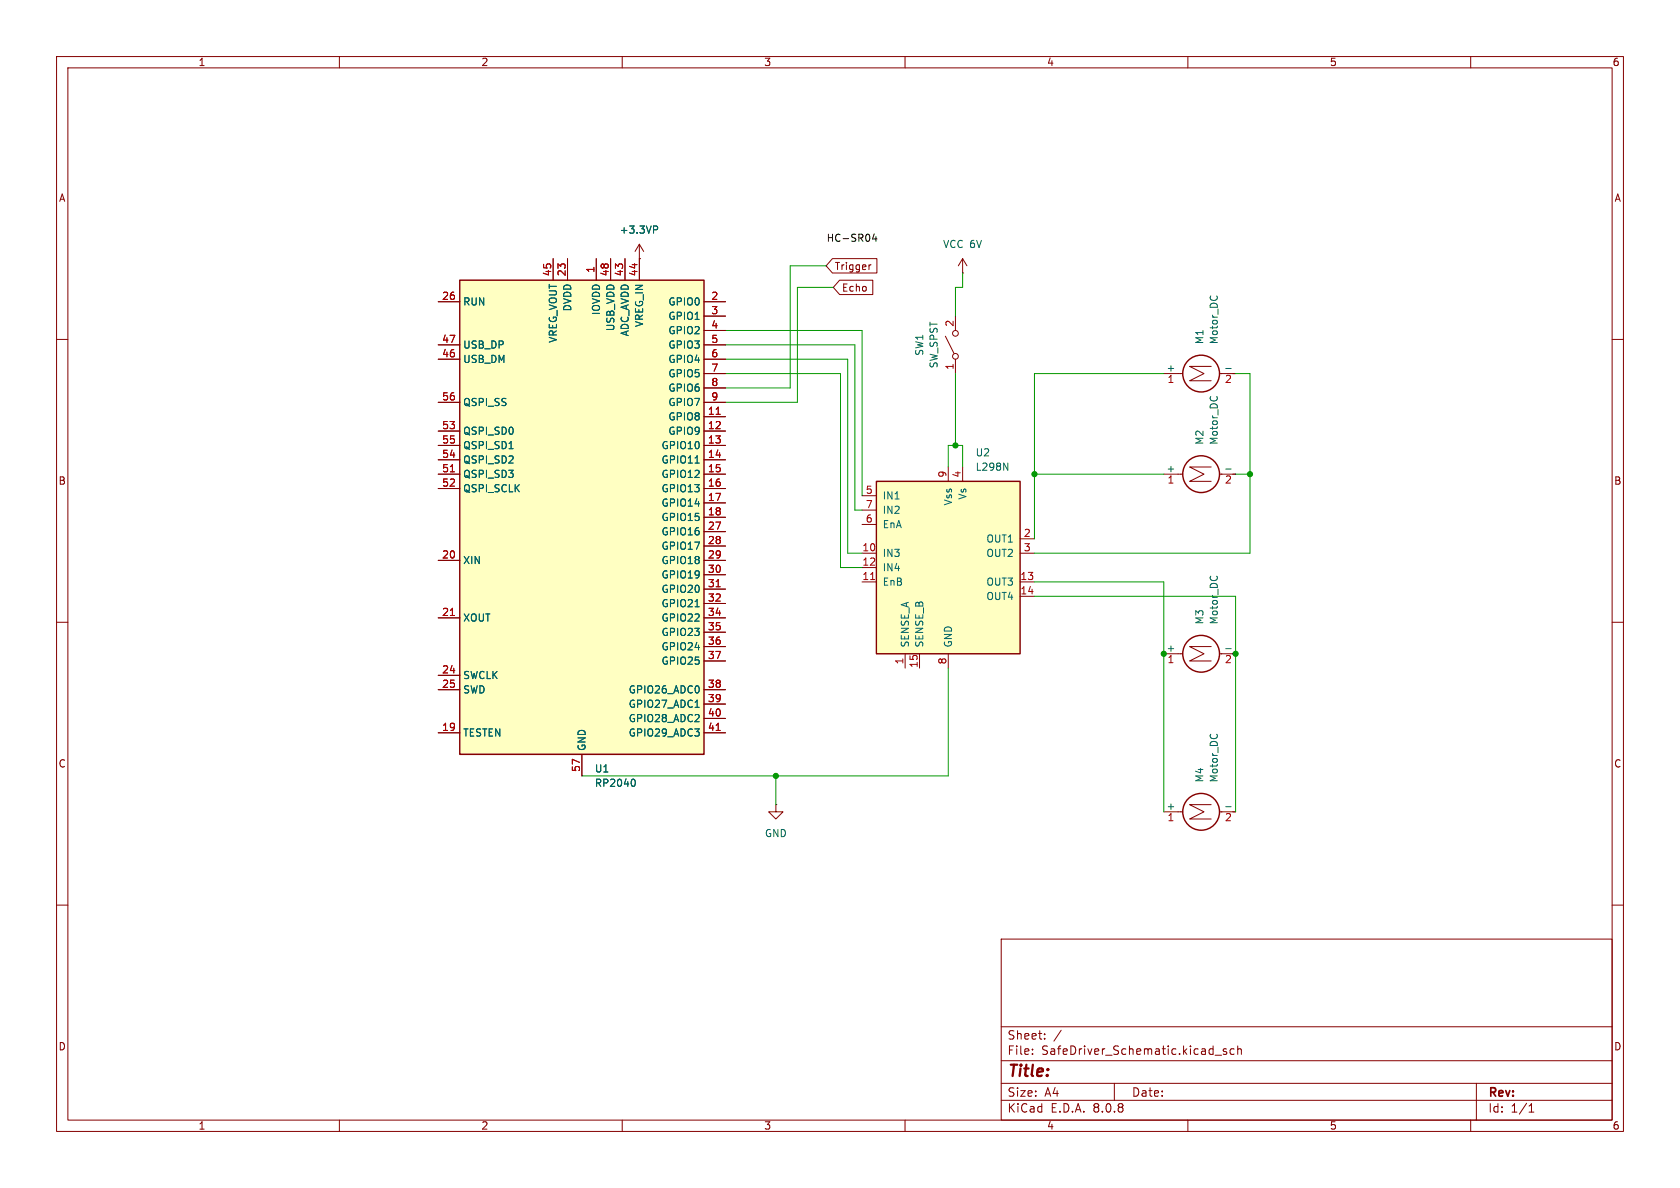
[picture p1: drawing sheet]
<svg xmlns="http://www.w3.org/2000/svg" width="297mm" height="210mm" viewBox="0 0 297 210" stroke-linecap="round" stroke-linejoin="round" font-family="sans-serif">
<g fill="none" stroke="#840000" stroke-width=".18">
<path d="M10 10h277v190h-277zM12 12h273v186h-273zM60 10v2M110 10v2M160 10v2M210 10v2M260 10v2M10 60h2M285 60h2M10 110h2M285 110h2M10 160h2"/>
<path d="M177 166h108v32h-108zM285 160h2M60 198v2M110 198v2M160 198v2M177 194.5h108M177 191.5h108M177 187.5h108M177 181.5h108M182.5 186.3v.1M182.5 185.5v.1M184.7 183.6v.1"/>
<path d="M184.7 182.8v.1M187.6 182.1l-1.3 2M197 191.5v3M210 198v2M214.8 186.5h1.2M216.8 185.5l-.3-.1-.3 .2 .1 .2 .5 .2v.3h-.6M218.2 185.5l-.5-.1-.2 .3v.4l.1 .2h.6M218.8 185.5l.2-.1 .4 .1 .1 .9M218.8 184.9v1.5M260 198v2M261 191.5v6.5M270.3 196.6h.9"/>
<path d="M270.3 195.5l.4-.4v1.5"/>
</g>
<path d="M81.3 49.5h43.2v83.9h-43.2z" fill="#ffffc2"/>
<g fill="none" stroke="#840000" stroke-width=".25">
<path d="M81.3 49.5h43.2v83.9h-43.2z"/>
<circle cx="212.3" cy="115.6" r="3.3"/>
<circle cx="212.3" cy="143.5" r="3.3"/>
</g>
<g fill="none" stroke="#840000" stroke-width=".18">
<path d="M77.5 53.3h3.8M97.8 45.7v3.8M100.3 45.7v3.8M105.4 45.7v3.8M107.9 45.7v3.8M110.5 45.7v3.8M113 45.7h.1M113 43.2v6.3M113 43.2l-.7 1.3M113 43.2l.8 1.3M124.5 53.3h3.8M124.5 55.9h3.8"/>
<path d="M124.5 58.4h3.8M167.1 59.4l1.6 3.1M168.9 55.9v2.5M170.2 48.3h.1M170.2 45.7l-.8 1.3M170.2 45.7v2.6M170.2 45.7l.7 1.3M77.5 76.2h3.8M77.5 78.7h3.8M77.5 63.5h3.8M77.5 61h3.8M77.5 71.1h3.8"/>
<path d="M124.5 73.7h3.8M124.5 76.2h3.8M124.5 78.7h3.8M124.5 63.5h3.8M124.5 61h3.8M124.5 71.1h3.8M124.5 66h3.8M124.5 68.6h3.8M168.9 63.5v2.5M77.5 81.3h3.8M77.5 83.8h3.8M77.5 86.4h3.8"/>
<path d="M77.5 99.1h3.8M124.5 81.3h3.8M124.5 83.8h3.8M124.5 86.4h3.8M124.5 88.9h3.8M124.5 91.4h3.8M124.5 99.1h3.8M124.5 94h3.8M124.5 96.5h3.8M77.5 109.2h3.8M77.5 119.4h3.8M124.5 109.2h3.8"/>
<path d="M124.5 101.6h3.8M124.5 104.1h3.8M124.5 106.7h3.8M124.5 111.8h3.8M124.5 114.3h3.8M124.5 116.8h3.8M205.7 115.6h3.4M214.1 114.3h-3.8l2.6 1.3-2.6 1.2h3.8M215.6 115.6h2.8M77.5 129.5h3.8M77.5 121.9h3.8M102.9 133.4v3.8"/>
<path d="M124.5 129.5h3.8M124.5 121.9h3.8M124.5 124.5h3.8M124.5 127h3.8M205.7 143.5h3.4M214.1 142.2h-3.8l2.6 1.3-2.6 1.3h3.8M215.6 143.5h2.8"/>
<circle cx="168.9" cy="58.9" r=".51"/>
<circle cx="168.9" cy="63" r=".51"/>
</g>
<path d="M126.6 73.2h.7M79.6 83.4h.7M79.6 108.8h.7M126.6 103.7h.7M126.6 129.1h.7" fill="none" stroke="#a90000" stroke-width=".18"/>
<path d="M115.5 39.9h.5l.3 .3-.2 .4h-.6M90 79.3h.7M122.9 81.9h.7M122.9 107.3h.7M214.1 101.9h-.1M215.1 101.9h.1M216.7 114.7h1M112 137.7a.79 .79 0 0 1 0 1.3M122.9 125h.7M214.1 129.8l-.1 .1M215.1 129.8v.1M216.7 142.6h1" fill="none" stroke="#006464" stroke-width=".18"/>
<path d="M154.9 85.1h25.4v30.5h-25.4z" fill="#ffffc2"/>
<g fill="none" stroke="#840000" stroke-width=".25">
<path d="M154.9 85.1h25.4v30.5h-25.4z"/>
<circle cx="212.3" cy="66" r="3.3"/>
<circle cx="212.3" cy="83.8" r="3.3"/>
</g>
<g fill="none" stroke="#840000" stroke-width=".18">
<path d="M77.5 53.3h3.8M97.8 45.7v3.8M100.3 45.7v3.8M105.4 45.7v3.8M107.9 45.7v3.8M110.5 45.7v3.8M113 45.7h.1M113 45.7v3.8M124.5 53.3h3.8M124.5 55.9h3.8M124.5 58.4h3.8M147.2 45.7h7.8v2.6h-7.8l-1.2-1.3z"/>
<path d="M148.4 49.5h5.9v2.6h-5.9l-1.1-1.3zM154 46.8l-.3 .1M77.5 76.2h3.8M77.5 78.7h3.8M77.5 63.5h3.8M77.5 61h3.8M77.5 71.1h3.8M124.5 66h3.8M124.5 73.7h3.8M124.5 76.2h3.8M124.5 78.7h3.8M124.5 63.5h3.8"/>
<path d="M124.5 61h3.8M124.5 71.1h3.8M124.5 68.6h3.8M205.7 66h3.4M214.1 64.8h-3.8l2.6 1.2-2.6 1.3h3.8M215.6 66h2.8M77.5 83.8h3.8M77.5 81.3h3.8M77.5 86.4h3.8M77.5 99.1h3.8M124.5 83.8h3.8M124.5 81.3h3.8"/>
<path d="M124.5 86.4h3.8M124.5 88.9h3.8M124.5 91.4h3.8M124.5 99.1h3.8M124.5 94h3.8M124.5 96.5h3.8M152.4 97.8h2.5M152.4 87.6h2.5M152.4 92.7h2.5M152.4 90.2h2.5M167.6 82.6v2.5M170.2 82.6v2.5"/>
<path d="M180.3 97.8h2.6M180.3 95.3h2.6M205.7 83.8h3.4M214.1 82.6h-3.8l2.6 1.2-2.6 1.3h3.8M215.6 83.8h2.8M77.5 109.2h3.8M77.5 119.4h3.8M124.5 109.2h3.8M124.5 101.6h3.8M124.5 104.1h3.8M124.5 106.7h3.8M124.5 111.8h3.8"/>
<path d="M124.5 114.3h3.8M124.5 116.8h3.8M152.4 102.9h2.5M152.4 100.3h2.5M160 115.6v2.5M162.6 115.6v2.5M167.6 115.6v2.5M180.3 102.9h2.6M180.3 105.4h2.6M77.5 129.5h3.8M77.5 121.9h3.8M102.9 133.4v3.8"/>
<path d="M124.5 129.5h3.8M124.5 121.9h3.8M124.5 124.5h3.8M124.5 127h3.8M137.2 142.2v1.3h1.2l-1.2 1.3-1.3-1.3h1.3M137.2 142.2h.1"/>
</g>
<path d="M126.6 73.2h.7M79.6 83.4h.7M79.6 108.8h.7M126.6 103.7h.7M153.9 102.5h.7M126.6 129.1h.7" fill="none" stroke="#a90000" stroke-width=".18"/>
<g fill="none" stroke="#006464" stroke-width=".18">
<path d="M115.5 39.9h.5l.3 .3-.2 .4h-.6M214.1 52.3l-.1 .1M215.1 52.3v.1M90 79.3h.7M214.1 70.1l-.1 .1M215.1 70.1v.1M216.7 65.1h1M122.9 81.9h.7M177.4 81.9l.8 1.2v-1.2M216.7 82.9h1M122.9 107.3h.7M112 137.7a.79 .79 0 0 1 0 1.3"/>
<path d="M122.9 125h.7"/>
</g>
<path d="M154.6 41.3l-.3 .9h.7M154.9 41.8v.9" fill="none" stroke="#0f0f0f" stroke-width=".18"/>
<g fill="none" stroke="#009600" stroke-width=".18">
<path d="M128.3 58.4h24.1v29.2M146 47h-6.3v21.6h-11.4M147.3 50.8h-6.3v20.3h-12.7M170.2 48.3v2.5h-1.3v5.1M128.3 63.5h21.6v34.3h2.5M128.3 66h20.3v34.3h3.8M128.3 61h22.8v29.2h1.3M168.9 66v12.7M205.7 66h-22.8v29.3M218.4 66h2.6v31.8h-38.1M167.6 82.6v-3.9h2.6v3.9M182.9 83.8h22.8"/>
<path d="M218.4 83.8h2.6M167.6 118.1v19.1h-64.7M182.9 102.9h22.8v40.6M182.9 105.4h35.5v38.1M137.2 137.2v5"/>
</g>
<g fill="#009600" stroke="#009600" stroke-width=".18">
<circle cx="137.2" cy="137.2" r=".46"/>
<circle cx="221" cy="83.8" r=".46"/>
<circle cx="205.7" cy="115.6" r=".46"/>
<circle cx="182.9" cy="83.8" r=".46"/>
<circle cx="168.9" cy="78.7" r=".46"/>
<circle cx="218.4" cy="115.6" r=".46"/>
</g>
<text font-size="2.8" fill="#840000" x="178" y="190.9">Title:</text>
<g font-size="2.1" fill="#840000">
<text x="178" y="184">Sheet:</text>
<text x="178" y="186.7">File:</text>
<text x="184.1" y="186.7">SafeDriver_Schematic.kicad_sch</text>
<text x="178" y="196.9">KiCad</text>
<text x="178" y="194.1">Size:</text>
<text x="184.7" y="194.1">A4</text>
<text x="185.7" y="196.9">E.D.A.</text>
<text x="193.3" y="196.9">8.0.8</text>
<text x="200" y="194.1">Date:</text>
<text x="263" y="194.3">Rev:</text>
<text x="263" y="196.9">Id:</text>
<text x="267.1" y="196.9">1/1</text>
</g>
<g font-size="1.8" fill="#840000">
<text x="35" y="11.9">1</text>
<text x="85" y="11.9">2</text>
<text x="135" y="11.9">3</text>
<text x="185" y="11.9">4</text>
<text x="235" y="11.9">5</text>
<text x="285" y="11.9">6</text>
<text x="10.3" y="35.9">A</text>
<text x="285.3" y="35.9">A</text>
<text x="147.5" y="47.9">Trigger</text>
<text x="148.7" y="51.8">Echo</text>
<text x="10.3" y="85.9">B</text>
<text x="285.3" y="85.9">B</text>
<text x="10.3" y="135.9">C</text>
<text x="285.3" y="135.9">C</text>
<text x="10.3" y="185.9">D</text>
<text x="285.3" y="185.9">D</text>
<text x="35" y="199.9">1</text>
<text x="85" y="199.9">2</text>
<text x="135" y="199.9">3</text>
<text x="185" y="199.9">4</text>
<text x="235" y="199.9">5</text>
<text x="285" y="199.9">6</text>
</g>
<g font-size="1.8" fill="#006464">
<text x="109.5" y="41.5">+3.3VP</text>
<text x="166.6" y="44">VCC 6V</text>
<text x="81.8" y="54.2">RUN</text>
<text x="101.2" y="55.1" transform="rotate(-90 101.2 55.1)">DVDD</text>
<text x="106.3" y="55.8" transform="rotate(-90 106.3 55.8)">IOVDD</text>
<text x="108.8" y="58.6" transform="rotate(-90 108.8 58.6)">USB_VDD</text>
<text x="111.4" y="59.6" transform="rotate(-90 111.4 59.6)">ADC_AVDD</text>
<text x="113.9" y="57.9" transform="rotate(-90 113.9 57.9)">VREG_IN</text>
<text x="118.1" y="54.2">GPIO0</text>
<text x="118.1" y="56.7">GPIO1</text>
<text x="118.1" y="59.3">GPIO2</text>
<text x="81.8" y="64.4">USB_DM</text>
<text x="81.8" y="61.8">USB_DP</text>
<text x="98.7" y="60.7" transform="rotate(-90 98.7 60.7)">VREG_VOUT</text>
<text x="118.1" y="61.8">GPIO3</text>
<text x="118.1" y="64.4">GPIO4</text>
<text x="163.4" y="63" transform="rotate(-90 163.4 63)">SW1</text>
<text x="166" y="65.2" transform="rotate(-90 166 65.2)">SW_SPST</text>
<text x="206.1" y="65.8">+</text>
<text x="213" y="61" transform="rotate(-90 213 61)">M1</text>
<text x="215.5" y="61" transform="rotate(-90 215.5 61)">Motor_DC</text>
<text x="81.8" y="72">QSPI_SS</text>
<text x="118.1" y="66.9">GPIO5</text>
<text x="118.1" y="69.4">GPIO6</text>
<text x="118.1" y="72">GPIO7</text>
<text x="81.8" y="77.1">QSPI_SD0</text>
<text x="118.1" y="74.5">GPIO8</text>
<text x="118.1" y="77.1">GPIO9</text>
<text x="81.8" y="82.1">QSPI_SD2</text>
<text x="81.8" y="79.6">QSPI_SD1</text>
<text x="116.9" y="79.6">GPIO10</text>
<text x="116.9" y="82.1">GPIO11</text>
<text x="172.4" y="83.4">L298N</text>
<text x="172.4" y="80.9">U2</text>
<text x="206.1" y="83.6">+</text>
<text x="213" y="78.7" transform="rotate(-90 213 78.7)">M2</text>
<text x="215.5" y="78.7" transform="rotate(-90 215.5 78.7)">Motor_DC</text>
<text x="81.8" y="84.7">QSPI_SD3</text>
<text x="81.8" y="87.2">QSPI_SCLK</text>
<text x="116.9" y="84.7">GPIO12</text>
<text x="116.9" y="87.2">GPIO13</text>
<text x="116.9" y="89.8">GPIO14</text>
<text x="156" y="88.5">IN1</text>
<text x="168.5" y="89.5" transform="rotate(-90 168.5 89.5)">Vss</text>
<text x="171" y="88.4" transform="rotate(-90 171 88.4)">Vs</text>
<text x="116.9" y="92.3">GPIO15</text>
<text x="116.9" y="94.8">GPIO16</text>
<text x="156" y="93.6">EnA</text>
<text x="156" y="91">IN2</text>
<text x="81.8" y="99.9">XIN</text>
<text x="116.9" y="97.4">GPIO17</text>
<text x="116.9" y="99.9">GPIO18</text>
<text x="156" y="98.7">IN3</text>
<text x="156" y="101.2">IN4</text>
<text x="174.3" y="96.1">OUT1</text>
<text x="174.3" y="98.7">OUT2</text>
<text x="116.9" y="102.5">GPIO19</text>
<text x="116.9" y="105">GPIO20</text>
<text x="116.9" y="107.5">GPIO21</text>
<text x="156" y="103.7">EnB</text>
<text x="174.3" y="103.7">OUT3</text>
<text x="174.3" y="106.3">OUT4</text>
<text x="81.8" y="110.1">XOUT</text>
<text x="116.9" y="110.1">GPIO22</text>
<text x="116.9" y="112.6">GPIO23</text>
<text x="213" y="110.5" transform="rotate(-90 213 110.5)">M3</text>
<text x="215.5" y="110.5" transform="rotate(-90 215.5 110.5)">Motor_DC</text>
<text x="116.9" y="115.2">GPIO24</text>
<text x="116.9" y="117.7">GPIO25</text>
<text x="160.9" y="114.6" transform="rotate(-90 160.9 114.6)">SENSE_A</text>
<text x="163.4" y="114.6" transform="rotate(-90 163.4 114.6)">SENSE_B</text>
<text x="168.5" y="114.6" transform="rotate(-90 168.5 114.6)">GND</text>
<text x="206.1" y="115.3">+</text>
<text x="81.8" y="120.2">SWCLK</text>
<text x="81.8" y="122.8">SWD</text>
<text x="111" y="122.8">GPIO26_ADC0</text>
<text x="111" y="125.3">GPIO27_ADC1</text>
<text x="81.8" y="130.4">TESTEN</text>
<text x="111" y="127.9">GPIO28_ADC2</text>
<text x="111" y="130.4">GPIO29_ADC3</text>
<text x="103.7" y="132.8" transform="rotate(-90 103.7 132.8)">GND</text>
<text x="105.1" y="136.8">U1</text>
<text x="105.1" y="139.3">RP2040</text>
<text x="206.1" y="143.3">+</text>
<text x="213" y="138.4" transform="rotate(-90 213 138.4)">M4</text>
<text x="215.5" y="138.4" transform="rotate(-90 215.5 138.4)">Motor_DC</text>
<text x="135.1" y="148.2">GND</text>
</g>
<text font-size="1.8" fill="#0f0f0f" x="146" y="42.8">HC-SR04</text>
<g font-size="1.8" fill="#a90000">
<text x="78.1" y="53.1">26</text>
<text x="97.5" y="48.9" transform="rotate(-90 97.5 48.9)">45</text>
<text x="100.1" y="48.9" transform="rotate(-90 100.1 48.9)">23</text>
<text x="105.2" y="48.3" transform="rotate(-90 105.2 48.3)">1</text>
<text x="107.7" y="48.9" transform="rotate(-90 107.7 48.9)">48</text>
<text x="110.2" y="48.9" transform="rotate(-90 110.2 48.9)">43</text>
<text x="112.8" y="48.9" transform="rotate(-90 112.8 48.9)">44</text>
<text x="125.7" y="53.1">2</text>
<text x="125.7" y="55.6">3</text>
<text x="125.7" y="58.2">4</text>
<text x="168.7" y="57.9" transform="rotate(-90 168.7 57.9)">2</text>
<text x="78.1" y="63.2">46</text>
<text x="78.1" y="60.7">47</text>
<text x="125.7" y="60.7">5</text>
<text x="125.7" y="63.2">6</text>
<text x="125.7" y="65.8">7</text>
<text x="168.7" y="65.5" transform="rotate(-90 168.7 65.5)">1</text>
<text x="78.1" y="70.9">56</text>
<text x="125.7" y="68.3">8</text>
<text x="125.7" y="70.9">9</text>
<text x="206.3" y="68">1</text>
<text x="216.5" y="68">2</text>
<text x="78.1" y="75.9">53</text>
<text x="125.1" y="73.4">11</text>
<text x="125.1" y="75.9">12</text>
<text x="78.1" y="83.6">51</text>
<text x="78.1" y="81">54</text>
<text x="78.1" y="78.5">55</text>
<text x="125.1" y="78.5">13</text>
<text x="125.1" y="81">14</text>
<text x="125.1" y="83.6">15</text>
<text x="78.1" y="86.1">52</text>
<text x="125.1" y="86.1">16</text>
<text x="125.1" y="88.6">17</text>
<text x="153" y="87.4">5</text>
<text x="153" y="89.9">7</text>
<text x="167.4" y="84.5" transform="rotate(-90 167.4 84.5)">9</text>
<text x="169.9" y="84.5" transform="rotate(-90 169.9 84.5)">4</text>
<text x="206.3" y="85.8">1</text>
<text x="216.5" y="85.8">2</text>
<text x="125.1" y="91.2">18</text>
<text x="125.1" y="93.7">27</text>
<text x="153" y="92.5">6</text>
<text x="180.9" y="95">2</text>
<text x="78.1" y="98.8">20</text>
<text x="125.1" y="96.3">28</text>
<text x="125.1" y="98.8">29</text>
<text x="125.1" y="101.3">30</text>
<text x="152.4" y="97.5">10</text>
<text x="152.4" y="100.1">12</text>
<text x="180.9" y="97.5">3</text>
<text x="125.1" y="103.9">31</text>
<text x="125.1" y="106.4">32</text>
<text x="152.4" y="102.6">11</text>
<text x="180.3" y="102.6">13</text>
<text x="180.3" y="105.2">14</text>
<text x="78.1" y="109">21</text>
<text x="125.1" y="109">34</text>
<text x="125.1" y="111.5">35</text>
<text x="78.1" y="119.1">24</text>
<text x="125.1" y="114">36</text>
<text x="125.1" y="116.6">37</text>
<text x="159.8" y="117.5" transform="rotate(-90 159.8 117.5)">1</text>
<text x="162.3" y="118.2" transform="rotate(-90 162.3 118.2)">15</text>
<text x="167.4" y="117.5" transform="rotate(-90 167.4 117.5)">8</text>
<text x="206.3" y="117.6">1</text>
<text x="216.5" y="117.6">2</text>
<text x="78.1" y="121.7">25</text>
<text x="125.1" y="121.7">38</text>
<text x="125.1" y="124.2">39</text>
<text x="78.1" y="129.3">19</text>
<text x="125.1" y="126.7">40</text>
<text x="125.1" y="129.3">41</text>
<text x="102.6" y="136.6" transform="rotate(-90 102.6 136.6)">57</text>
<text x="206.3" y="145.5">1</text>
<text x="216.5" y="145.5">2</text>
</g>
</svg>
